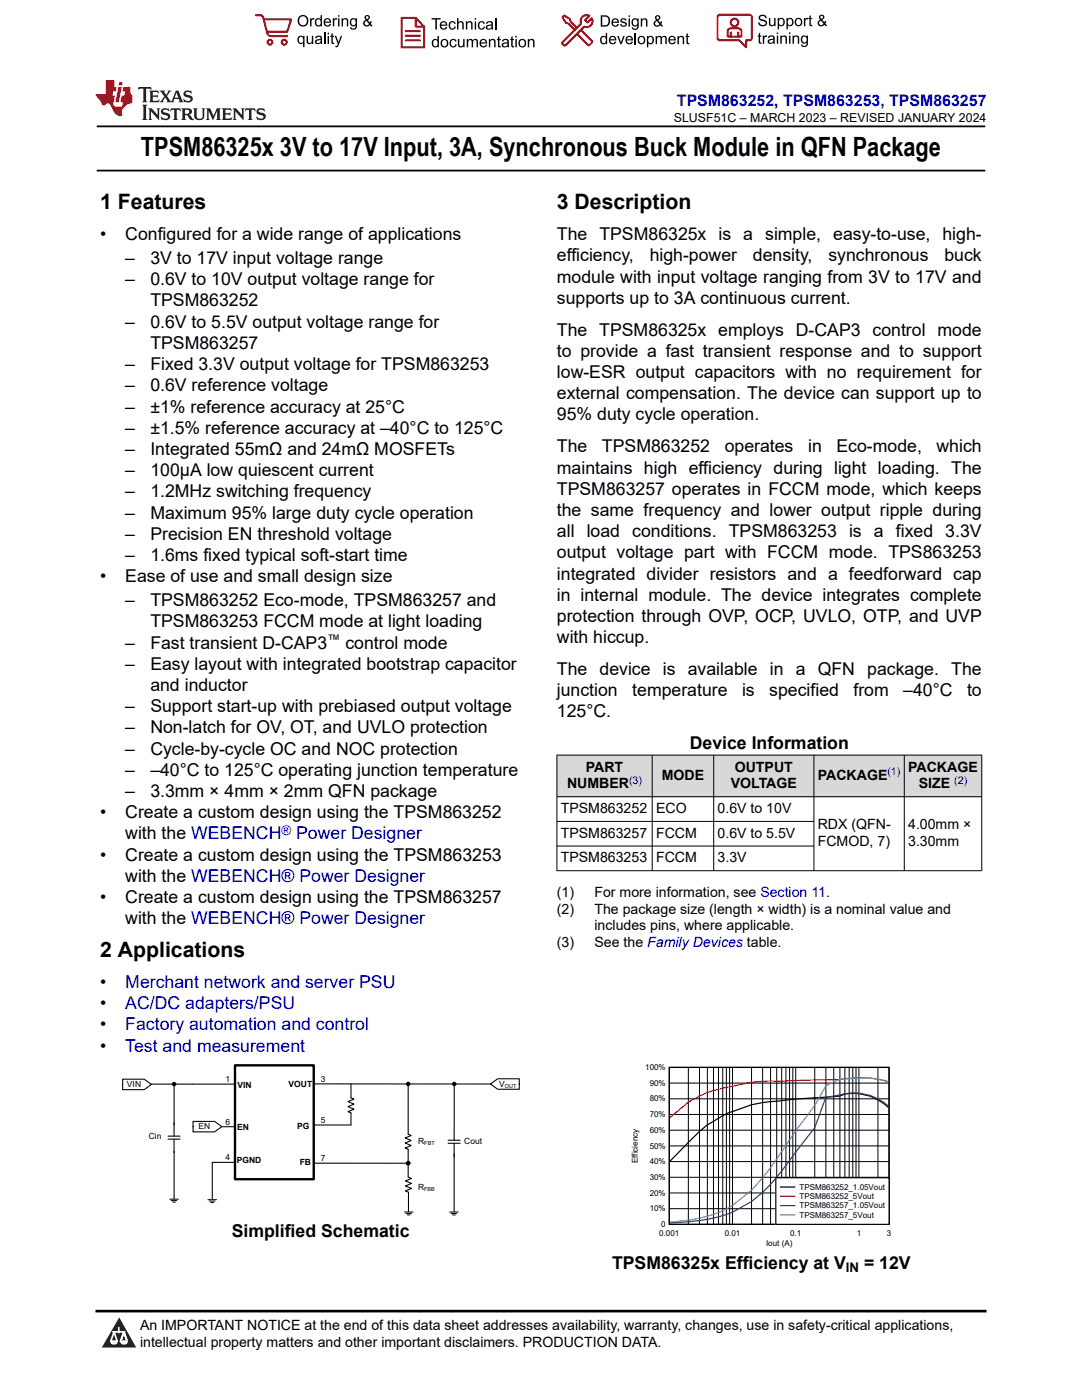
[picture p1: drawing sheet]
<svg xmlns="http://www.w3.org/2000/svg" width="216mm" height="279mm" viewBox="0 0 216 279" stroke-linecap="round" stroke-linejoin="round" font-family="sans-serif">
<path d="M19.3 25.2h177.3M19.3 34h177.3" fill="none" stroke="#000" stroke-width=".35"/>
<g fill="#d8d8d8">
<path d="M111.1 150.7h84.8v8.3h-84.8z" fill-rule="evenodd"/>
<path d="M111.2 150.8h18.9v8.1h-18.9z" fill-rule="evenodd"/>
<path d="M130.2 150.8h12.1v8.1h-12.1z" fill-rule="evenodd"/>
<path d="M142.5 150.8h19.8v8.1h-19.8z" fill-rule="evenodd"/>
<path d="M162.5 150.8h17.9v8.1h-17.9z" fill-rule="evenodd"/>
<path d="M180.5 150.8h15.3v8.1h-15.3z" fill-rule="evenodd"/>
</g>
<g fill="none" stroke="#000" stroke-width=".2">
<path d="M111.1 150.7h84.9M111.1 159h84.9M111.1 150.6v23.2M130.1 150.6v23.2M142.4 150.6v23.2M162.4 150.6v23.2M180.4 150.6v23.2M195.9 150.6v23.2M111.1 163.9h51.4M111.1 173.8h84.9M111.1 168.8h51.4M133.6 219.3h43.8"/>
<path d="M133.6 216.2h43.8M137.4 213v31.4M139.6 213v31.4M141.1 213v31.4M142.4 213v31.4M143.4 213v31.4M144.2 213v31.4M144.9 213v31.4M145.6 213v31.4M146.2 213v31.4M150 213v31.4M152.2 213v31.4"/>
<path d="M153.8 213v31.4M155 213v31.4M156 213v31.4M156.8 213v31.4M157.6 213v31.4M158.2 213v31.4M158.8 213v31.4M162.6 213v31.4M164.8 213v31.4M166.4 213v31.4M167.6 213v31.4M168.6 213v31.4"/>
<path d="M169.4 213v31.4M170.2 213v31.4M170.8 213v31.4M171.4 213v31.4M175.2 213v31.4M33.9 239.3h1.7M34.1 239.6h1.2M34.4 239.9h.6M41.5 239.4h1.7M41.8 239.7h1.1M42.1 240h.5M133.6 238.1h43.8"/>
<path d="M133.6 235h43.8M133.6 231.8h43.8M133.6 228.7h43.8M133.6 225.6h43.8M133.6 222.4h43.8M80.7 241.9h1.7M81 242.2h1.1M81.3 242.5h.5M89.7 241.9h1.7M90 242.2h1.1M90.3 242.5h.6M133.6 241.2h43.8"/>
</g>
<path d="M46.9 212.6h15.7v22.7h-15.7z" fill="none" stroke="#000" stroke-width=".48"/>
<g fill="none" stroke="#000" stroke-width=".21">
<path d="M24.5 215.4h4.3l1.4 1-1.4 1.1h-4.3zM30.1 216.4h16.7M34.7 216.8v9.9M62.9 216.3h35M70 216.3v2.8l.6 .3-1.2 .5 1.2 .5-1.2 .5 1.2 .5-1.2 .5 .6 .2v2.4h-7.4M81.4 216.8v9.6l.6 .2-1.2 .5 1.2 .5-1.2 .5 1.2 .5-1.2 .5 .6 .3v2.3M90.6 216.8v8M97.9 216.3l1.4-1h4.3v2.1h-4.3zM33.5 227.3h2.4M33.5 226.7h2.4M34.7 227.3v12M38.5 223.8h4.3l1.5 1-1.5 1.1h-4.3z"/>
<path d="M42.4 232v7.3M42.4 232h4.4M44.3 224.9h2.6M62.6 232.1h18.8M81.4 232.6v2.3M81.5 234.9l.6 .3-1.2 .5 1.2 .5-1.2 .5 1.2 .5-1.2 .5 .6 .2v3.9M89.4 228.2h2.4M89.4 227.6h2.4M90.6 224.9v2.7M90.6 228.2v13.6"/>
</g>
<g fill="#000">
<circle cx="34.7" cy="216.4" r=".44"/>
<circle cx="81.4" cy="216.3" r=".44"/>
<circle cx="90.6" cy="216.3" r=".44"/>
<circle cx="81.4" cy="232.1" r=".44"/>
</g>
<path d="M133.6 213h43.8v31.3h-43.8zM177.3 221a10 10 0 0 0-8.7-2.7l-1 .4-8.8 .6-3.8 .5a25.1 25.1 0 0 0-9.4 2.2l-2.2 1.2a18.3 18.3 0 0 0-6 4.8l-3.7 3.8" fill="none" stroke="#000" stroke-width=".24"/>
<path d="M177.3 215.9a20.8 20.8 0 0 0-9.7-.5l-12.6 .4a31.3 31.3 0 0 0-9.4 1.1l-2.2 .5a15.7 15.7 0 0 0-6 2.6l-3.7 3" fill="none" stroke="#f00" stroke-width=".24"/>
<path d="M177.3 220.8a10.2 10.2 0 0 0-9.7-2.3l-2.8 .5-2.2 6-6.6 8.7a22.4 22.4 0 0 1-11.8 8.9l-1.8 .5a47.7 47.7 0 0 1-8.7 1" fill="none" stroke="#156" stroke-width=".24"/>
<path d="M177.3 215.9a23.9 23.9 0 0 0-9.7-.5l-2.8 1.3-2.2 3.9-3.8 5.1-2.8 4.1a49.8 49.8 0 0 1-6 7.7l-3.8 3.1a22 22 0 0 1-8.8 2.9l-3.7 .4" fill="none" stroke="#0bc" stroke-width=".24"/>
<path d="M154.8 235h22.6v9.3h-22.6z" fill-rule="evenodd" fill="#fff"/>
<path d="M154.8 235h22.6v9.3h-22.6zM155.7 236.9h2.9" fill="none" stroke="#000" stroke-width=".24"/>
<path d="M155.7 238.8h2.9" fill="none" stroke="#f00" stroke-width=".24"/>
<path d="M155.7 240.6h2.9" fill="none" stroke="#156" stroke-width=".24"/>
<path d="M155.7 242.5h2.9" fill="none" stroke="#0bc" stroke-width=".24"/>
<path d="M0 0h215.9v23.8h-215.9z" fill-rule="evenodd" fill="#fff"/>
<path d="M27.7 17.4l-.2 .6 .5-.3h.6v.1v2.2l-.2 .4h1l-.2-.4v-2.2v-.1h.5l.5 .3-.1-.6zM29.8 18.1l.2 .4v1.5l-.2 .4h1.9l.1-.6a1.08 1.08 0 0 1-1.3 .2v-.7h.6l.4 .2v-.6l-.4 .2h-.6v-.6l.2-.1a1 1 0 0 1 1 .2l-.1-.5zM31.8 18.1l1 1.1-1 1.2h.9l-.2-.2 .4-.7 .5 .7-.2 .2h1.6l-.2-.2 .1-.4h1l.1 .4-.1 .2h.9l-.2-.3-.8-2h-.5l-1 2.2-.8-1.1 .9-1.1h-.8l.2 .2-.5 .7-.3-.7 .1-.2zM35.2 18.5l.4 1h-.8zM36.8 18.2a.65 .65 0 0 0-.2 .7 .65 .65 0 0 0 .6 .5l.7 .2 .1 .2a.79 .79 0 0 1-.7 .4 .79 .79 0 0 1-.7-.5l.1 .7 .2-.1a.93 .93 0 0 0 1.1 .1 .93 .93 0 0 0 .4-1 1.46 1.46 0 0 0-1.2-.6l-.1-.3a1.09 1.09 0 0 1 1.2 .2l-.2-.6-.1 .1-.6-.2zM28.4 20.9l.2 .4v2.3l-.2 .3h1l-.2-.3v-2.3l.2-.4zM29.6 21.6l.2 .4v1.6l-.2 .3h.8l-.3-.3v-1.4l1.7 1.8v-2l.2-.4h-.8l.2 .2 .1 1.1-1.2-1.3zM32.3 21.8a.65 .65 0 0 0-.2 .7 .65 .65 0 0 0 .7 .4l.6 .2 .1 .2a.79 .79 0 0 1-.7 .4 .79 .79 0 0 1-.7-.5l.1 .7 .2-.1a.93 .93 0 0 0 1.1 .1 .93 .93 0 0 0 .4-.9 1.46 1.46 0 0 0-1.2-.6l-.1-.4a1.09 1.09 0 0 1 1.2 .2l-.2-.6-.1 .1-.6-.1zM34.1 21.6l-.1 .7a.63 .63 0 0 1 .7-.4l.1 1.7-.3 .3h1l-.2-.3v-1.7a.66 .66 0 0 1 .8 .4l-.1-.7zM36.2 21.6l.2 .4v1.6l-.2 .3h.9l-.2-.2v-.7h.5l.1 .2a.79 .79 0 0 0 1.2 .6l-1-.9a.61 .61 0 0 0 .6-.6 .61 .61 0 0 0-.5-.6zM36.9 21.9h.2a.47 .47 0 0 1 .5 .1 .47 .47 0 0 1 .1 .5l-.2 .2h-.6zM38.5 21.6l.2 .2a2.27 2.27 0 0 0 .4 2 1.04 1.04 0 0 0 1.7-.7v-1.3l.2-.2h-.8l.2 .4v1.1a.6 .6 0 0 1-.6 .6 .6 .6 0 0 1-.6-.6v-1.1l.3-.4zM41.1 21.6l.2 .4v1.6l-.2 .3h.7l-.2-.3v-1.5l.9 1.9 .8-1.9v1.5l-.2 .3h1l-.3-.3v-1.6l.3-.4h-.8l-.7 1.5-.7-1.5zM44.3 21.6l.2 .4v1.6l-.2 .3h1.9l.1-.5a1.09 1.09 0 0 1-1.3 .1v-.6h.6l.4 .1v-.6l-.4 .2h-.6v-.6l.2-.1a1.01 1.01 0 0 1 1 .3l-.1-.6zM46.4 21.6l.3 .4v1.6l-.3 .3h.8l-.2-.3v-1.4l1.6 1.8v-2l.2-.4h-.7l.2 .2v1.1l-1.2-1.3zM49 21.6l-.1 .7a.63 .63 0 0 1 .8-.4v1.7l-.3 .3h1l-.2-.3v-1.7a.66 .66 0 0 1 .8 .4l-.1-.7zM51.4 21.8a.65 .65 0 0 0-.2 .7 .65 .65 0 0 0 .6 .4l.6 .2 .2 .2a.79 .79 0 0 1-.8 .4 .79 .79 0 0 1-.6-.5l.1 .7 .2-.1a.93 .93 0 0 0 1 .1 .93 .93 0 0 0 .5-.9 1.46 1.46 0 0 0-1.3-.6l-.1-.4a1.09 1.09 0 0 1 1.3 .2l-.2-.6-.2 .1-.5-.1z" fill="#231f20"/>
<path d="M21.1 16v2.8h-2.1l.1 .3 .9 1a.95 .95 0 0 0 .9 .9 .59 .59 0 0 1 .6-.4 .59 .59 0 0 1 .5 .4l.4 .8a1.59 1.59 0 0 0 2.1 1.3 1.61 1.61 0 0 1 1-2.2l1-.4-.1-1.5a1.59 1.59 0 0 1-.4-1.6h-1.4l-.2 .9h.5l-.1 .8h-.5l-.2 1v.2l.4 .1-.2 .9h-.6a.73 .73 0 0 1-1.1-.7l.3-1.5h-.5l.2-.8h.5l.2-.9h-.5v-1.4zM23.6 17.4l-.6 3h.7l.6-3zM23.8 16.4l-.1 .7h.7l.1-.7z" fill="#ed1c24"/>
<g fill="#000">
<path d="M59.4 4.2a1.12 1.12 0 0 1 2.2 0 1.12 1.12 0 0 1-2.2 0zM59.9 3.5a.89 .89 0 0 0-.1 1.1 .89 .89 0 0 0 1.1 .4 .88 .88 0 0 0 .3-1.3 .88 .88 0 0 0-1.3-.2z" fill-rule="evenodd"/>
<path d="M59.5 7.3l.5-.2 .5 .3v-.3h.3v2.3h-.3v-.8a.74 .74 0 0 1-1 0 .74 .74 0 0 1-.1-1zM59.8 7.5a.57 .57 0 0 0-.2 .7 .57 .57 0 0 0 .8 .2 .57 .57 0 0 0 .1-.7 .57 .57 0 0 0-.7-.2z" fill-rule="evenodd"/>
<path d="M61.9 3.6h.2v.3l.2-.2 .3-.1 .2 .1-.1 .3a.36 .36 0 0 0-.5 0 .36 .36 0 0 0 0 .4v.9h-.3z" fill-rule="evenodd"/>
<path d="M61.2 7.1h.3v.9a.41 .41 0 0 0 .4 .6 .41 .41 0 0 0 .3-.6v-.9h.3v1.7h-.2v-.3a.58 .58 0 0 1-.7 .3 .58 .58 0 0 1-.4-.6z" fill-rule="evenodd"/>
<path d="M63 3.8l.5-.2 .5 .2v-.8h.2v2.3h-.2v-.2a.75 .75 0 0 1-1-.1 .75 .75 0 0 1-.1-1zM63.2 4a.57 .57 0 0 0-.1 .7 .57 .57 0 0 0 .8 .2 .57 .57 0 0 0 .1-.7 .57 .57 0 0 0-.8-.2z" fill-rule="evenodd"/>
<path d="M63 7.3a.74 .74 0 0 1 1-.1 .74 .74 0 0 1 .3 .9v.7h-.3v-.2a.57 .57 0 0 1-.8 .2 .57 .57 0 0 1-.2-.8l1-.3a.41 .41 0 0 0-.4-.4 .41 .41 0 0 0-.4 .4l-.3-.1zM63.2 8.2a.35 .35 0 0 0 .2 .5 .35 .35 0 0 0 .5-.3l.1-.4z" fill-rule="evenodd"/>
<path d="M65.4 6.5h.3v.3h-.3zM65.4 7.1h.3v1.7h-.3z" fill-rule="evenodd"/>
<path d="M64.8 3.8a.76 .76 0 0 1 .9-.1 .76 .76 0 0 1 .4 .8h-1.2a.47 .47 0 0 0 .3 .6 .47 .47 0 0 0 .6-.4l.3 .1a.82 .82 0 0 1-1.3 .3 .82 .82 0 0 1 0-1.3zM65 4l-.1 .3h.9l-.3-.4z" fill-rule="evenodd"/>
<path d="M66.4 3.6h.3v.3l.1-.2 .4-.1 .1 .1-.1 .3a.36 .36 0 0 0-.4 0 .36 .36 0 0 0-.1 .4v.9h-.3z" fill-rule="evenodd"/>
<path d="M66.1 6.7l.3-.1v.5h.3v.3h-.3v.9l.1 .2h.2v.3a.41 .41 0 0 1-.4-.1 .41 .41 0 0 1-.2-.4v-.9h-.2v-.3h.2z" fill-rule="evenodd"/>
<path d="M66.8 7.1h.3l.4 1.4 .5-1.4h.3l-.6 1.7a.57 .57 0 0 1-.8 .6v-.3a.37 .37 0 0 0 .5-.3z" fill-rule="evenodd"/>
<path d="M67.5 3h.2v.3h-.2zM67.5 3.6h.2v1.7h-.2z" fill-rule="evenodd"/>
<path d="M68.2 3.6h.2v.3a.58 .58 0 0 1 .7-.3 .58 .58 0 0 1 .4 .7v1h-.3v-1a.4 .4 0 0 0-.4-.5 .4 .4 0 0 0-.4 .6v.9h-.2z" fill-rule="evenodd"/>
<path d="M70 3.8l.5-.2 .5 .2v-.2h.2v1.5a.71 .71 0 0 1-.5 .8 .71 .71 0 0 1-.8-.5h.2a.46 .46 0 0 0 .6 .3 .46 .46 0 0 0 .3-.6 .78 .78 0 0 1-1.1-.2 .78 .78 0 0 1 .1-1.1zM70.2 4a.53 .53 0 0 0-.1 .8 .53 .53 0 0 0 .8 0 .54 .54 0 0 0 0-.7 .54 .54 0 0 0-.7-.1z" fill-rule="evenodd"/>
<path d="M72.9 3.1a.53 .53 0 0 1 .8 .1 .53 .53 0 0 1-.3 .8l.4 .5 .1-.3 .3 .1-.2 .5 .3 .3-.2 .2-.3-.3a.71 .71 0 0 1-1.2 .1 .71 .71 0 0 1 .4-1.1l-.3-.5zM73 3.5a.3 .3 0 0 0 .6 0 .3 .3 0 0 0-.6 0zM72.9 4.3a.45 .45 0 0 0 0 .7 .45 .45 0 0 0 .7-.2l-.5-.6z" fill-rule="evenodd"/>
<path d="M86.1 3.6h1.8v.3h-.7v2h-.3v-2h-.8z" fill-rule="evenodd"/>
<path d="M86.3 8l.5-.2 .5 .2v-.8h.3v2.2h-.3v-.2a.76 .76 0 0 1-1 0 .76 .76 0 0 1-.1-1zM86.6 8.1a.58 .58 0 0 0-.2 .8 .58 .58 0 0 0 .8 .2 .58 .58 0 0 0 .1-.8 .58 .58 0 0 0-.7-.2z" fill-rule="evenodd"/>
<path d="M88.2 7.9a.81 .81 0 0 1 1.1 .2 .81 .81 0 0 1-.2 1.1 .81 .81 0 0 1-1.1-.1l-.1-.8zM88.3 8.1a.57 .57 0 0 0 0 .9 .57 .57 0 0 0 .8 0 .57 .57 0 0 0 0-.8 .57 .57 0 0 0-.8-.1z" fill-rule="evenodd"/>
<path d="M88 4.4a.77 .77 0 0 1 .9-.1 .77 .77 0 0 1 .4 .8h-1.3a.48 .48 0 0 0 .4 .6 .48 .48 0 0 0 .6-.3h.3a.83 .83 0 0 1-1.3 .4 .83 .83 0 0 1 0-1.4zM88.2 4.6l-.2 .3h1l-.3-.4z" fill-rule="evenodd"/>
<path d="M89.7 4.4a.7 .7 0 0 1 1.2 .3l-.2 .1a.45 .45 0 0 0-.6-.3 .45 .45 0 0 0-.3 .6 .45 .45 0 0 0 .3 .6 .45 .45 0 0 0 .6-.4h.3a.76 .76 0 0 1-1.1 .6 .76 .76 0 0 1-.3-1.1z" fill-rule="evenodd"/>
<path d="M89.9 8a.7 .7 0 0 1 1.2 .3h-.3a.45 .45 0 0 0-.5-.3 .45 .45 0 0 0-.3 .6 .45 .45 0 0 0 .3 .6 .45 .45 0 0 0 .6-.4l.2 .1a.76 .76 0 0 1-1 .5 .76 .76 0 0 1-.4-1.1z" fill-rule="evenodd"/>
<path d="M91.2 3.6h.3v.8a.59 .59 0 0 1 .7-.2 .59 .59 0 0 1 .3 .7v1h-.2v-1a.4 .4 0 0 0-.5-.4 .4 .4 0 0 0-.3 .5v.9h-.3z" fill-rule="evenodd"/>
<path d="M91.4 7.8h.2v.9a.41 .41 0 0 0 .5 .5 .41 .41 0 0 0 .3-.5v-.9h.3v1.6h-.3v-.2a.58 .58 0 0 1-.7 .3 .58 .58 0 0 1-.3-.7z" fill-rule="evenodd"/>
<path d="M93 4.2h.2v.3a.59 .59 0 0 1 .7-.3 .59 .59 0 0 1 .4 .7v1h-.3v-1a.41 .41 0 0 0-.4-.5 .41 .41 0 0 0-.4 .6v.9h-.2z" fill-rule="evenodd"/>
<path d="M93.1 7.8h.3v.2a.56 .56 0 0 1 1 0 .54 .54 0 0 1 .6-.2 .54 .54 0 0 1 .4 .5v1.1h-.3v-1a.34 .34 0 0 0-.3-.4 .34 .34 0 0 0-.4 .3v1.1h-.3v-1a.38 .38 0 0 0-.5-.4 .38 .38 0 0 0-.2 .6v.8h-.3z" fill-rule="evenodd"/>
<path d="M94.7 3.6h.3v.3h-.3zM94.7 4.2h.3v1.7h-.3z" fill-rule="evenodd"/>
<path d="M95.5 4.4a.7 .7 0 0 1 1.3 .3l-.3 .1a.45 .45 0 0 0-.6-.3 .45 .45 0 0 0-.3 .6 .45 .45 0 0 0 .3 .6 .45 .45 0 0 0 .6-.4h.3a.76 .76 0 0 1-1.1 .6 .76 .76 0 0 1-.3-1.1z" fill-rule="evenodd"/>
<path d="M95.9 8a.77 .77 0 0 1 .9-.2 .77 .77 0 0 1 .4 .9h-1.2a.48 .48 0 0 0 .3 .5 .48 .48 0 0 0 .6-.3h.3a.83 .83 0 0 1-1.3 .4 .83 .83 0 0 1 0-1.3zM96.1 8.1l-.1 .4h.9l-.2-.5z" fill-rule="evenodd"/>
<path d="M97.5 7.8h.3v.2a.59 .59 0 0 1 .7-.2 .59 .59 0 0 1 .4 .6v1h-.3v-1a.41 .41 0 0 0-.5-.4 .41 .41 0 0 0-.3 .5v.9h-.3z" fill-rule="evenodd"/>
<path d="M97.1 4.4a.74 .74 0 0 1 1-.1 .74 .74 0 0 1 .3 .9v.7h-.3v-.2a.59 .59 0 0 1-.8 .2 .59 .59 0 0 1-.3-.8l1.1-.3a.42 .42 0 0 0-.4-.4 .42 .42 0 0 0-.5 .4l-.2-.1zM97.3 5.3a.36 .36 0 0 0 .2 .5 .36 .36 0 0 0 .5-.2l.1-.5z" fill-rule="evenodd"/>
<path d="M99.4 7.4l.2-.2v.6h.3v.2h-.3v1l.1 .2h.2l.1 .2a.41 .41 0 0 1-.5 0 .41 .41 0 0 1-.1-.4v-1h-.2v-.2h.2z" fill-rule="evenodd"/>
<path d="M100.3 8a.74 .74 0 0 1 .9-.2 .74 .74 0 0 1 .3 .9l.1 .7h-.3v-.2a.59 .59 0 0 1-.8 .3 .59 .59 0 0 1-.3-.8l1-.3a.42 .42 0 0 0-.3-.4 .42 .42 0 0 0-.5 .3h-.3zM100.5 8.8a.36 .36 0 0 0 .1 .5 .36 .36 0 0 0 .5-.2l.2-.5z" fill-rule="evenodd"/>
<path d="M102 7.4l.3-.2v.6h.3v.2h-.3v1l.1 .2h.2v.2a.41 .41 0 0 1-.5 0 .41 .41 0 0 1-.1-.4v-1h-.2v-.2h.2z" fill-rule="evenodd"/>
<path d="M102.8 7.2h.3v.3h-.3zM102.8 7.8h.3v1.6h-.3z" fill-rule="evenodd"/>
<path d="M103.7 7.9a.81 .81 0 0 1 1.1 .2 .81 .81 0 0 1-.1 1.1 .81 .81 0 0 1-1.2-.1v-.8zM103.9 8.1a.57 .57 0 0 0-.1 .9 .57 .57 0 0 0 .8 0 .57 .57 0 0 0 0-.8 .57 .57 0 0 0-.7-.1z" fill-rule="evenodd"/>
<path d="M105.3 7.8h.3v.2a.59 .59 0 0 1 .7-.2 .59 .59 0 0 1 .4 .6v1h-.3v-1a.41 .41 0 0 0-.5-.4 .41 .41 0 0 0-.3 .5v.9h-.3z" fill-rule="evenodd"/>
<path d="M119.9 3.1h.7a1.12 1.12 0 0 1 1.1 1.1 1.12 1.12 0 0 1-1 1.1h-.8zM120.2 3.3v1.7h.4a.86 .86 0 0 0 .8-.8 .86 .86 0 0 0-.8-.9z" fill-rule="evenodd"/>
<path d="M119.9 7.4l.5-.3 .5 .3v-.8h.2v2.2h-.2v-.2a.75 .75 0 0 1-1 0 .75 .75 0 0 1-.1-1zM120.1 7.5a.57 .57 0 0 0-.1 .8 .57 .57 0 0 0 .8 .2 .57 .57 0 0 0 .1-.8 .57 .57 0 0 0-.8-.2z" fill-rule="evenodd"/>
<path d="M121.7 7.4a.76 .76 0 0 1 .9-.2 .76 .76 0 0 1 .4 .9h-1.2a.47 .47 0 0 0 .3 .5 .47 .47 0 0 0 .6-.3h.3a.82 .82 0 0 1-1.3 .4 .82 .82 0 0 1 0-1.3zM121.9 7.5l-.1 .3h.9l-.3-.4z" fill-rule="evenodd"/>
<path d="M122.2 3.9a.76 .76 0 0 1 .9-.2 .76 .76 0 0 1 .4 .9h-1.2a.47 .47 0 0 0 .4 .5 .47 .47 0 0 0 .5-.3h.3a.82 .82 0 0 1-1.3 .4 .82 .82 0 0 1 0-1.3zM122.5 4l-.2 .3h.9l-.2-.4z" fill-rule="evenodd"/>
<path d="M123.9 3.8a.71 .71 0 0 1 1.1 .3h-.2a.32 .32 0 0 0-.4-.3 .32 .32 0 0 0-.3 .4h.1a.75 .75 0 0 1 .9 .8 .72 .72 0 0 1-.7 .3 .72 .72 0 0 1-.7-.5h.3a.36 .36 0 0 0 .4 .4 .36 .36 0 0 0 .3-.5 .8 .8 0 0 1-.9-.7z" fill-rule="evenodd"/>
<path d="M123.2 7.2h.3l.4 1.3 .5-1.3h.3l-.7 1.6h-.2z" fill-rule="evenodd"/>
<path d="M125.4 3.1h.3v.3h-.3zM125.4 3.7h.3v1.6h-.3z" fill-rule="evenodd"/>
<path d="M125 7.4a.76 .76 0 0 1 .9-.2 .76 .76 0 0 1 .4 .9h-1.2a.47 .47 0 0 0 .3 .5 .47 .47 0 0 0 .6-.3h.3a.82 .82 0 0 1-1.3 .4 .82 .82 0 0 1 0-1.3zM125.2 7.5l-.1 .3h.9l-.2-.4z" fill-rule="evenodd"/>
<path d="M126.2 3.9l.5-.3 .5 .3v-.2h.2v1.4a.71 .71 0 0 1-.5 .8 .71 .71 0 0 1-.8-.5l.2 .1a.46 .46 0 0 0 .6 .2 .46 .46 0 0 0 .3-.6 .78 .78 0 0 1-1.1-.1 .78 .78 0 0 1 .1-1.1zM126.4 4a.53 .53 0 0 0-.1 .8 .53 .53 0 0 0 .8 0 .54 .54 0 0 0 0-.7 .54 .54 0 0 0-.7-.1z" fill-rule="evenodd"/>
<path d="M127.5 7.3a.8 .8 0 0 1 1.1 .2 .8 .8 0 0 1-.1 1.1 .8 .8 0 0 1-1.2-.1v-.8zM127.7 7.5a.56 .56 0 0 0-.1 .9 .56 .56 0 0 0 .8-.1 .56 .56 0 0 0 0-.7 .56 .56 0 0 0-.7-.1z" fill-rule="evenodd"/>
<path d="M127.9 3.7h.2v.2a.58 .58 0 0 1 .7-.2 .58 .58 0 0 1 .4 .6v1h-.3v-1a.4 .4 0 0 0-.4-.4 .4 .4 0 0 0-.4 .5v.9h-.2z" fill-rule="evenodd"/>
<path d="M129.1 7.2h.2v.2a.72 .72 0 0 1 1-.1 .72 .72 0 0 1 .2 1 .64 .64 0 0 1-.5 .5 .64 .64 0 0 1-.6-.2v.8h-.3zM129.5 7.5a.56 .56 0 0 0-.2 .8 .56 .56 0 0 0 .8 .2 .56 .56 0 0 0 .1-.8 .56 .56 0 0 0-.7-.2z" fill-rule="evenodd"/>
<path d="M130.8 7.2h.3v.2a.55 .55 0 0 1 .9 0 .53 .53 0 0 1 .6-.3 .53 .53 0 0 1 .4 .6v1.1h-.2v-1a.34 .34 0 0 0-.3-.4 .34 .34 0 0 0-.4 .3v1.1h-.3v-1a.37 .37 0 0 0-.5-.4 .37 .37 0 0 0-.2 .6v.8h-.3z" fill-rule="evenodd"/>
<path d="M130.8 3.2a.53 .53 0 0 1 .9 .1 .53 .53 0 0 1-.4 .8l.4 .5 .2-.4 .2 .1-.2 .5 .4 .3-.2 .3-.3-.4a.71 .71 0 0 1-1.2 .1 .71 .71 0 0 1 .3-1.1l-.2-.5zM130.9 3.6a.3 .3 0 0 0 .6 0 .3 .3 0 0 0-.6 0zM130.9 4.3a.45 .45 0 0 0 0 .7 .45 .45 0 0 0 .7-.2l-.5-.6z" fill-rule="evenodd"/>
<path d="M133.6 7.4a.76 .76 0 0 1 .9-.2 .76 .76 0 0 1 .3 .9h-1.2a.47 .47 0 0 0 .4 .5 .47 .47 0 0 0 .6-.3h.2a.82 .82 0 0 1-1.2 .4 .82 .82 0 0 1 0-1.3zM133.8 7.5l-.2 .3h1l-.3-.4z" fill-rule="evenodd"/>
<path d="M135.2 7.2h.2v.2a.58 .58 0 0 1 .7-.2 .58 .58 0 0 1 .4 .6v1h-.3v-1a.4 .4 0 0 0-.4-.4 .4 .4 0 0 0-.3 .5v.9h-.3z" fill-rule="evenodd"/>
<path d="M137 6.8l.3-.2v.6h.2v.2h-.2v1v.2h.2l.1 .2a.41 .41 0 0 1-.5 0 .41 .41 0 0 1-.1-.5v-.9h-.2v-.2h.2z" fill-rule="evenodd"/>
<path d="M151.6 3.1a.88 .88 0 0 1 1.4 .5h-.3a.49 .49 0 0 0-.5-.5 .49 .49 0 0 0-.5 .6l.1 .1a1.06 1.06 0 0 1 1.2 1 .95 .95 0 0 1-.9 .4 .95 .95 0 0 1-.8-.7h.3a.58 .58 0 0 0 .6 .5 .58 .58 0 0 0 .5-.6l-.2-.1a.95 .95 0 0 1-1.1-.9z" fill-rule="evenodd"/>
<path d="M151.4 6.7l.3-.2v.6h.2v.2h-.2v1v.2h.2l.1 .2a.41 .41 0 0 1-.5 0 .41 .41 0 0 1-.1-.5v-.9h-.2v-.2h.2z" fill-rule="evenodd"/>
<path d="M152.2 7.1h.3v.2l.1-.2h.4h.1l-.1 .3a.36 .36 0 0 0-.4 0 .36 .36 0 0 0-.1 .5v.8h-.3z" fill-rule="evenodd"/>
<path d="M153.3 7.3a.74 .74 0 0 1 1-.2 .74 .74 0 0 1 .3 .9l.1 .7h-.3l-.1-.2a.57 .57 0 0 1-.8 .3 .57 .57 0 0 1-.1-.9l.9-.2a.41 .41 0 0 0-.4-.4 .41 .41 0 0 0-.4 .3h-.3zM153.5 8.1a.35 .35 0 0 0 .2 .5 .35 .35 0 0 0 .5-.2l.1-.5z" fill-rule="evenodd"/>
<path d="M153.4 3.6h.3v.9a.41 .41 0 0 0 .4 .5 .41 .41 0 0 0 .4-.5v-.9h.2v1.6h-.2v-.2a.58 .58 0 0 1-.7 .2 .58 .58 0 0 1-.4-.6z" fill-rule="evenodd"/>
<path d="M155 6.5h.3v.3h-.3zM155 7.1h.3v1.6h-.3z" fill-rule="evenodd"/>
<path d="M155.2 3.6h.2v.2a.72 .72 0 0 1 1-.1 .72 .72 0 0 1 .2 1 .64 .64 0 0 1-.5 .5 .64 .64 0 0 1-.6-.2v.8h-.3zM155.6 3.9a.56 .56 0 0 0-.2 .8 .56 .56 0 0 0 .8 .2 .56 .56 0 0 0 .1-.8 .56 .56 0 0 0-.7-.2z" fill-rule="evenodd"/>
<path d="M155.7 7.1h.3v.2a.58 .58 0 0 1 .7-.2 .58 .58 0 0 1 .3 .6v1h-.3v-1a.4 .4 0 0 0-.4-.4 .4 .4 0 0 0-.3 .5v.9h-.3z" fill-rule="evenodd"/>
<path d="M156.9 3.6h.3v.2a.72 .72 0 0 1 .9-.1 .72 .72 0 0 1 .2 1 .64 .64 0 0 1-.4 .5 .64 .64 0 0 1-.7-.2v.8h-.3zM157.3 3.9a.56 .56 0 0 0-.1 .8 .56 .56 0 0 0 .7 .2 .56 .56 0 0 0 .2-.8 .56 .56 0 0 0-.8-.2z" fill-rule="evenodd"/>
<path d="M157.4 6.5h.3v.3h-.3zM157.4 7.1h.3v1.6h-.3z" fill-rule="evenodd"/>
<path d="M158.1 7.1h.3v.2a.58 .58 0 0 1 .7-.2 .58 .58 0 0 1 .4 .6v1h-.3v-1a.4 .4 0 0 0-.5-.4 .4 .4 0 0 0-.3 .5v.9h-.3z" fill-rule="evenodd"/>
<path d="M158.8 3.7a.8 .8 0 0 1 1.1 .2 .8 .8 0 0 1-.1 1.1 .8 .8 0 0 1-1.1-.1l-.1-.8zM159 3.9a.56 .56 0 0 0-.1 .9 .56 .56 0 0 0 .9 0 .56 .56 0 0 0-.1-.8 .56 .56 0 0 0-.7-.1z" fill-rule="evenodd"/>
<path d="M160 7.3l.5-.2 .5 .2v-.2h.2v1.4a.71 .71 0 0 1-.5 .9 .71 .71 0 0 1-.9-.5h.3a.46 .46 0 0 0 .6 .2 .46 .46 0 0 0 .2-.6 .78 .78 0 0 1-1-.1 .78 .78 0 0 1 .1-1.1zM160.2 7.4a.53 .53 0 0 0-.1 .8 .53 .53 0 0 0 .8 0 .54 .54 0 0 0 0-.7 .54 .54 0 0 0-.7-.1z" fill-rule="evenodd"/>
<path d="M160.4 3.6h.3v.2l.1-.2h.4h.1l-.1 .3a.36 .36 0 0 0-.4 0 .36 .36 0 0 0-.1 .5v.8h-.3z" fill-rule="evenodd"/>
<path d="M161.5 3.2l.3-.2v.6h.3v.2h-.3v1v.2h.3v.2a.41 .41 0 0 1-.5 0 .41 .41 0 0 1-.1-.5v-.9h-.2v-.2h.2z" fill-rule="evenodd"/>
<path d="M163.6 3.1a.53 .53 0 0 1 .8 .1 .53 .53 0 0 1-.3 .8l.4 .5 .1-.3h.3l-.2 .5 .3 .3-.2 .3-.3-.3a.71 .71 0 0 1-1.2 .1 .71 .71 0 0 1 .4-1.2l-.3-.5zM163.7 3.5a.3 .3 0 0 0 .5 0 .3 .3 0 0 0-.5 0zM163.6 4.2a.45 .45 0 0 0 0 .8 .45 .45 0 0 0 .7-.3l-.5-.6z" fill-rule="evenodd"/>
</g>
<path d="M64.8 6.5v2.3M98.9 3.6v2.3M126.8 6.6v2.2" fill="none" stroke="#000" stroke-width=".28"/>
<g fill="none" stroke="#de0000" stroke-width=".42">
<path d="M51.1 3l1 .1a1.4 1.4 0 0 1 .6 1.2l.7 2.5a.95 .95 0 0 0 1.1 .4h2.8M52.7 3.9h5.4l-.8 2.4h-4M80.1 3.6h2.8v1.7h1.7v4.2h-4.5zM81 7.1h2.8M81 6.2h2.8M81 8.1h2.8M82.9 3.6l1.7 1.7M115.1 5.5l-1.3-1.2-.1-.5-1.2-.7-.3 .3 .7 1.1 .5 .2 1.3 1.3M115.9 6l2.2 2.2v.3l-.5 .5h-.3l-2.2-2.2zM115.9 6l.7-.7a1.19 1.19 0 0 0 1.3-.3 1.19 1.19 0 0 0 .2-1.4l-.9 .9-.4-.5 .8-.8a1.19 1.19 0 0 0-1.4 .1 1.19 1.19 0 0 0-.2 1.4l-3.8 3.7v.3l.3 .3h.3l2.3-2.2M143.2 3.2l.4-.2h6l.4 .2v4.4l-.2 .4-.9 .1v1.3l-1.4-1.3h-3.9l-.4-.3zM145.4 5.8l.4-.1h1.6a.61 .61 0 0 1 .6 .6v1h-2.8v-1z"/>
<path d="M145.8 6.5v.8M147.3 6.5v.8"/>
<circle cx="53.9" cy="8.4" r=".49"/>
<circle cx="56.7" cy="8.4" r=".49"/>
<circle cx="146.6" cy="4.5" r=".75"/>
</g>
<path d="M0 261.4h215.9v18h-215.9z" fill-rule="evenodd" fill="#fff"/>
<path d="M23.8 262.9l3.4 6h-6.9z" fill="#231f20"/>
<path d="M22.1 267.7h1.3l-.4 .5h-.3a.55 .55 0 0 1-.6-.5z" fill-rule="evenodd" fill="#fff"/>
<path d="M22.1 267.7h1.3l-.4 .5h-.3a.55 .55 0 0 1-.6-.5z" fill="none" stroke="#231f20" stroke-width=".34"/>
<path d="M22.1 267.7h1.3l-.4 .5h-.5zM22.6 265.8h.1M22.6 265.8h2.3zM23.7 265.9h.1M23.7 264.9v1zM24 267.7h.1" fill="none" stroke="#fff" stroke-width=".34"/>
<path d="M24.7 265.8l-.7 1.9z" fill="#fff"/>
<path d="M24.7 265.8l-.7 1.9z" fill="none" stroke="#fff" stroke-width=".34"/>
<path d="M24.7 265.8l.7 1.9z" fill="#fff"/>
<path d="M22.8 265.8l-.7 1.9zM22.8 265.8l.6 1.9zM24.7 265.8l.7 1.9zM25.3 267.7h.1" fill="none" stroke="#fff" stroke-width=".34"/>
<path d="M24.1 267.7h1.3a.65 .65 0 0 1-.6 .5 .65 .65 0 0 1-.7-.5z" fill-rule="evenodd" fill="#fff"/>
<path d="M24.1 267.7h1.3a.65 .65 0 0 1-.6 .5 .65 .65 0 0 1-.7-.5z" fill="none" stroke="#231f20" stroke-width=".34"/>
<path d="M24 267.7h.1M24.1 267.7h1.3l-.4 .5h-.5z" fill="none" stroke="#fff" stroke-width=".34"/>
<path d="M19 261.7h177.8" fill="none" stroke="#000" stroke-width=".53"/>
<text font-size="5.3" x="28.1" y="31.2">TPSM86325x 3V to 17V Input, 3A, Synchronous Buck Module in QFN Package</text>
<g font-size="4.2">
<text x="20" y="41.8">1 Features</text>
<text x="111.1" y="41.8">3 Description</text>
<text x="20" y="191">2 Applications</text>
</g>
<g font-size="3.5">
<text x="20" y="47.9">•</text>
<text x="25" y="47.9">Configured for a wide range of applications</text>
<text x="111.1" y="47.9">The TPSM86325x is a simple, easy-to-use, high-</text>
<text x="25" y="52.7">–</text>
<text x="30" y="52.7">3V to 17V input voltage range</text>
<text x="111.1" y="52.2">efficiency,</text>
<text x="129.6" y="52.2">high-power</text>
<text x="150.2" y="52.2">density,</text>
<text x="165.3" y="52.2">synchronous</text>
<text x="188.4" y="52.2">buck</text>
<text x="25" y="56.9">–</text>
<text x="30" y="56.9">0.6V to 10V output voltage range for</text>
<text x="111.1" y="56.4">module with input voltage ranging from 3V to 17V and</text>
<text x="25" y="65.4">–</text>
<text x="30" y="61.2">TPSM863252</text>
<text x="30" y="65.4">0.6V to 5.5V output voltage range for</text>
<text x="111.1" y="60.6">supports up to 3A continuous current.</text>
<text x="30" y="69.6">TPSM863257</text>
<text x="111.1" y="67">The TPSM86325x employs D-CAP3 control mode</text>
<text x="111.1" y="71.2">to provide a fast transient response and to support</text>
<text x="25" y="73.9">–</text>
<text x="30" y="73.9">Fixed 3.3V output voltage for TPSM863253</text>
<text x="111.1" y="75.5">low-ESR output capacitors with no requirement for</text>
<text x="25" y="78.1">–</text>
<text x="25" y="82.3">–</text>
<text x="30" y="78.1">0.6V reference voltage</text>
<text x="30" y="82.3">±1% reference accuracy at 25°C</text>
<text x="111.1" y="79.7">external compensation. The device can support up to</text>
<text x="111.1" y="83.9">95% duty cycle operation.</text>
<text x="25" y="86.6">–</text>
<text x="30" y="86.6">±1.5% reference accuracy at –40°C to 125°C</text>
<text x="25" y="90.8">–</text>
<text x="25" y="95">–</text>
<text x="30" y="90.8">Integrated 55mΩ and 24mΩ MOSFETs</text>
<text x="30" y="95">100μA low quiescent current</text>
<text x="111.1" y="90.3">The</text>
<text x="111.1" y="94.5">maintains high efficiency during light loading. The</text>
<text x="120.1" y="90.3">TPSM863252</text>
<text x="144.6" y="90.3">operates</text>
<text x="161.2" y="90.3">in</text>
<text x="166.9" y="90.3">Eco-mode,</text>
<text x="186.9" y="90.3">which</text>
<text x="25" y="99.3">–</text>
<text x="30" y="99.3">1.2MHz switching frequency</text>
<text x="111.1" y="98.7">TPSM863257 operates in FCCM mode, which keeps</text>
<text x="25" y="103.5">–</text>
<text x="25" y="107.7">–</text>
<text x="30" y="103.5">Maximum 95% large duty cycle operation</text>
<text x="30" y="107.7">Precision EN threshold voltage</text>
<text x="111.1" y="103">the same frequency and lower output ripple during</text>
<text x="111.1" y="107.2">all load conditions. TPSM863253 is a fixed 3.3V</text>
<text x="25" y="112">–</text>
<text x="30" y="112">1.6ms fixed typical soft-start time</text>
<text x="111.1" y="111.4">output voltage part with FCCM mode. TPS863253</text>
<text x="20" y="116.2">•</text>
<text x="25" y="116.2">Ease of use and small design size</text>
<text x="111.1" y="119.9">in internal module. The device integrates complete</text>
<text x="111.1" y="115.7">integrated divider resistors and a feedforward cap</text>
<text x="25" y="121">–</text>
<text x="30" y="121">TPSM863252 Eco-mode, TPSM863257 and</text>
<text x="30" y="125.2">TPSM863253 FCCM mode at light loading</text>
<text x="111.1" y="124.1">protection through OVP, OCP, UVLO, OTP, and UVP</text>
<text x="25" y="129.4">–</text>
<text x="30" y="129.4">Fast transient D-CAP3</text>
<text x="68.9" y="129.4">control mode</text>
<text x="111.1" y="128.4">with hiccup.</text>
<text x="25" y="133.7">–</text>
<text x="30" y="133.7">Easy layout with integrated bootstrap capacitor</text>
<text x="30" y="137.9">and inductor</text>
<text x="111.1" y="134.7">The device is available in a QFN package. The</text>
<text x="25" y="142.1">–</text>
<text x="30" y="142.1">Support start-up with prebiased output voltage</text>
<text x="111.1" y="139">junction</text>
<text x="111.1" y="143.2">125°C.</text>
<text x="126.2" y="139">temperature</text>
<text x="148.1" y="139">is</text>
<text x="153.5" y="139">specified</text>
<text x="170.3" y="139">from</text>
<text x="180.2" y="139">–40°C</text>
<text x="193" y="139">to</text>
<text x="25" y="146.4">–</text>
<text x="30" y="146.4">Non-latch for OV, OT, and UVLO protection</text>
<text x="137.6" y="149.5">Device Information</text>
<text x="25" y="150.6">–</text>
<text x="25" y="154.8">–</text>
<text x="30" y="150.6">Cycle-by-cycle OC and NOC protection</text>
<text x="30" y="154.8">–40°C to 125°C operating junction temperature</text>
<text x="25" y="159.1">–</text>
<text x="30" y="159.1">3.3mm × 4mm × 2mm QFN package</text>
<text x="20" y="163.3">•</text>
<text x="25" y="163.3">Create a custom design using the TPSM863252</text>
<text x="25" y="167.5">with the WEBENCH</text>
<text x="20" y="171.8">•</text>
<text x="25" y="171.8">Create a custom design using the TPSM863253</text>
<text x="25" y="176">with the WEBENCH® Power Designer</text>
<text x="20" y="180.2">•</text>
<text x="25" y="180.2">Create a custom design using the TPSM863257</text>
<text x="25" y="184.5">with the WEBENCH® Power Designer</text>
<text x="20" y="197.2">•</text>
<text x="20" y="201.4">•</text>
<text x="20" y="205.6">•</text>
<text x="20" y="209.9">•</text>
<text x="46.2" y="246.9">Simplified Schematic</text>
<text x="122.1" y="253.2">TPSM86325x Efficiency at V</text>
<text x="172.4" y="253.2">= 12V</text>
</g>
<g font-size="3.5" fill="#00f">
<text x="59.1" y="167.5">Power Designer</text>
<text x="25" y="197.2">Merchant network and server PSU</text>
<text x="25" y="201.4">AC/DC adapters/PSU</text>
<text x="25" y="205.6">Factory automation and control</text>
<text x="25" y="209.9">Test and measurement</text>
</g>
<text font-size="3.2" fill="#00f" x="135.1" y="21.1">TPSM863252, TPSM863253, TPSM863257</text>
<g font-size="2.8">
<text x="116.9" y="154">PART</text>
<text x="132" y="155.7">MODE</text>
<text x="146.6" y="154">OUTPUT</text>
<text x="163.2" y="155.7">PACKAGE</text>
<text x="181.2" y="154">PACKAGE</text>
<text x="113.1" y="157.4">NUMBER</text>
<text x="145.8" y="157.4">VOLTAGE</text>
<text x="183.3" y="157.4">SIZE</text>
<text x="111.9" y="162.3">TPSM863252</text>
<text x="111.9" y="167.2">TPSM863257</text>
<text x="130.9" y="162.3">ECO</text>
<text x="130.9" y="167.2">FCCM</text>
<text x="143.2" y="162.3">0.6V to 10V</text>
<text x="143.2" y="167.2">0.6V to 5.5V</text>
<text x="163.2" y="165.5">RDX (QFN-</text>
<text x="181.2" y="165.5">4.00mm ×</text>
<text x="111.9" y="172.1">TPSM863253</text>
<text x="130.9" y="172.1">FCCM</text>
<text x="143.2" y="172.1">3.3V</text>
<text x="163.2" y="168.9">FCMOD, 7)</text>
<text x="181.2" y="168.9">3.30mm</text>
<text x="111.1" y="178.9">(1)</text>
<text x="118.6" y="178.9">For more information, see Section 11.</text>
<text x="111.1" y="182.3">(2)</text>
<text x="118.6" y="182.3">The package size (length × width) is a nominal value and</text>
<text x="118.6" y="185.7">includes pins, where applicable.</text>
<text x="111.1" y="189.1">(3)</text>
<text x="118.6" y="189.1">See the Family Devices table.</text>
<text x="27.9" y="265.5">An IMPORTANT NOTICE at the end of this data sheet addresses availability, warranty, changes, use in safety-critical applications,</text>
<text x="27.9" y="268.9">intellectual property matters and other important disclaimers. PRODUCTION DATA.</text>
</g>
<g font-size="2.6">
<text x="65.3" y="128.6">™</text>
<text x="168.8" y="253.9">IN</text>
</g>
<text font-size="2.6" fill="#00f" x="56.2" y="166.7">®</text>
<text font-size="2.5" x="134.4" y="24.3">SLUSF51C – MARCH 2023 – REVISED JANUARY 2024</text>
<g font-size="2.1" fill="#00f">
<text x="177.1" y="154.7">(1)</text>
<text x="125.5" y="156.4">(3)</text>
<text x="190.4" y="156.4">(2)</text>
</g>
<g font-size="1.7">
<text x="45" y="215.9">1</text>
<text x="64" y="215.9">3</text>
<text x="25.3" y="216.9">VIN</text>
<text x="47.4" y="217.1">VIN</text>
<text x="57.6" y="216.9">VOUT</text>
<text x="99.6" y="216.8">V</text>
<text x="29.7" y="227.4">Cin</text>
<text x="39.6" y="225.4">EN</text>
<text x="45" y="224.5">6</text>
<text x="47.3" y="225.6">EN</text>
<text x="59.3" y="225.3">PG</text>
<text x="64" y="224">5</text>
<text x="45" y="231.5">4</text>
<text x="47.3" y="232.2">PGND</text>
<text x="59.8" y="232.5">FB</text>
<text x="64" y="231.7">7</text>
<text x="83.4" y="228.4">R</text>
<text x="92.6" y="228.4">Cout</text>
<text x="83.4" y="237.4">R</text>
</g>
<g font-size="1.6">
<text x="128.8" y="213.6">100%</text>
<text x="129.6" y="219.8">80%</text>
<text x="129.6" y="216.7">90%</text>
<text x="129.6" y="226.1">60%</text>
<text x="129.6" y="223">70%</text>
<text x="127.2" y="232.2" transform="rotate(-90 127.2 232.2)">Efficiency</text>
<text x="129.6" y="232.4">40%</text>
<text x="129.6" y="229.2">50%</text>
<text x="129.6" y="238.6">20%</text>
<text x="129.6" y="235.5">30%</text>
<text x="159.5" y="237.5">TPSM863252_1.05Vout</text>
<text x="159.5" y="239.3">TPSM863252_5Vout</text>
<text x="129.6" y="241.8">10%</text>
<text x="132" y="244.9">0</text>
<text x="159.5" y="241.2">TPSM863257_1.05Vout</text>
<text x="159.5" y="243">TPSM863257_5Vout</text>
<text x="131.6" y="246.7">0.001</text>
<text x="144.6" y="246.7">0.01</text>
<text x="152.9" y="248.6">Iout (A)</text>
<text x="157.7" y="246.7">0.1</text>
<text x="170.9" y="246.7">1</text>
<text x="177" y="246.7">3</text>
</g>
<g font-size="1.1">
<text x="100.7" y="217.1">OUT</text>
<text x="84.7" y="228.6">FBT</text>
<text x="84.6" y="237.7">FBB</text>
</g>
</svg>
